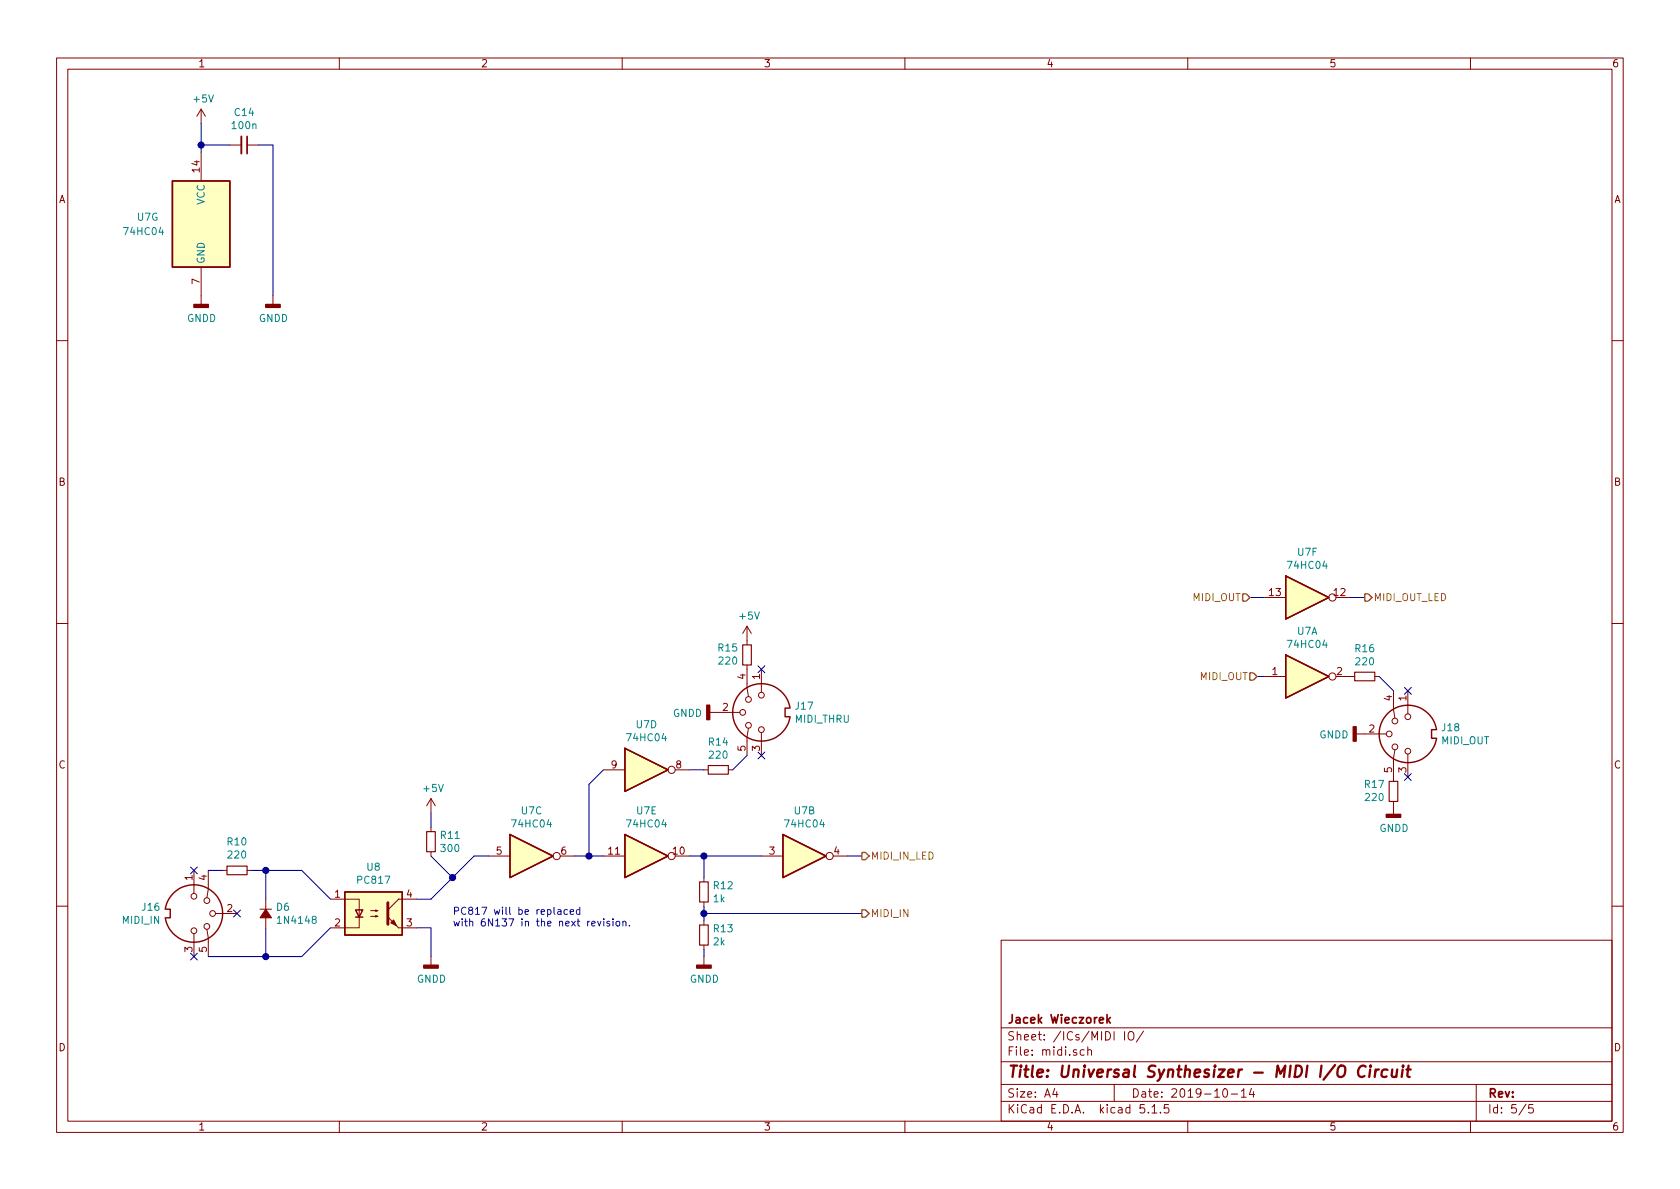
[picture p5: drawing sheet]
<svg xmlns="http://www.w3.org/2000/svg" width="297mm" height="210mm" viewBox="0 0 297 210" stroke-linecap="round" stroke-linejoin="round" font-family="sans-serif">
<g fill="none" stroke="#840000" stroke-width=".18">
<path d="M10 10.3h277v189.9h-277zM12 12.2h273v186.1h-273zM35.6 19.3v2.5M35.6 19.3l-.8 1.3M35.6 19.3l.7 1.3M60 10.3v1.9M110 10.3v1.9M160 10.3v1.9M210 10.3v1.9M260 10.3v1.9M35.6 26.9v5.1M40.6 25.6h2.1"/>
<path d="M43.7 25.6h2M35.6 47.2v6.6M48.3 52.3v1.5M10 60.2h2M285 60.2h2M10 110.3h2M132.1 117.6v4.1l.2 1.5M132.1 110.7v3.3M132.1 110.7l-.8 1.3M132.1 110.7l.7 1.3M134.6 118.4v4M223.5 105.7h3.8"/>
<path d="M223.5 119.6h3.8M236.2 105.7h2.6M236.2 119.6h3.3M243.1 119.6h.7M285 110.3h2M106.7 136.1h3.8M119.4 136.1h2.5M124.5 136.1h.7M125.5 126h5.3M128.8 136.1h.7M132.3 128.8l-.2 1.5v3.3M134.6 129.5v4.1"/>
<path d="M239.8 129.8h5.3M246.4 122.2v3.3l.2 1.5M246.6 132.6l-.2 1.5v4.1M248.9 122.2v4M248.9 133.3v4.1M34.3 153.9v4.1M36.8 153.9v3.3l-.2 1.5M39.4 153.9h.7M43.7 153.9h.7M47 159v5.1M58.4 159h5.1v5.1h-5.1M73.7 159h-3.2l-1.9 1.9"/>
<path d="M76.2 141.2v2.6M76.2 146.3v.8M76.2 150.6v.8M76.2 141.2l-.8 1.3M76.2 141.2l.8 1.3M86.4 151.4h3.8M99.1 151.4h2.5M106.7 151.4h3.8M119.4 151.4h2.5M124.5 155.2v.8M124.5 159.5v.8M134.6 151.4h3.8"/>
<path d="M147.3 151.4h2.6M246.4 141.7v2.3M10 160.2h2M34.3 165.1v4.1M36.6 164.3l.2 1.6v3.3M38.1 161.5h3.8M46 160.8h2M65.5 162h1.3l-.4 .2v-.3l.4 .1M65.5 161h1.3l-.4 .2v-.3l.4 .1M70.5 164.1h3.2M76.2 169.2v1.5M124.5 162.8v.8"/>
<path d="M124.5 167.1v.8M124.5 169.2v1.5M177 166.3h108v32h-108zM285 160.2h2M60 198.3v1.9M110 198.3v1.9M160 198.3v1.9M177 194.8h108M177 191.8h108M177 187.8h108M177 181.8h108M186.5 192.5l-.4 1h1"/>
<path d="M186.8 193v1M191.7 185.7l-.4-.1-.3 .3 .1 .6 .2 .1 .4-.1M192.3 185.7h.1a.37 .37 0 0 1 .6 .1v.8M192.3 185.1v1.5M197 191.8v3M198.8 182.4v1.5M199.5 182.6l.3-.2a.53 .53 0 0 1 .7 .5v.5a.51 .51 0 0 1-.8 .4 1.05 1.05 0 0 1-.2-1.2zM202.2 182.3l-1.3 2M202.3 195.3h-.7l-.1 .7 .3-.1 .5 .1 .1 .2-.1 .5-.2 .1-.6-.1M203 196.7v.1M203.7 195.8l.4-.5v1.5M203.7 196.8h.8"/>
<path d="M205.2 196.7v.1M206.6 195.3h-.7l-.1 .7 .2-.1 .6 .1 .1 .2-.1 .5-.2 .1-.6-.1M210 198.3v1.9M216.3 192.7l.4-.2a.94 .94 0 0 1 0 1.5 .79 .79 0 0 1-.4-1.3zM217.7 193.5h1.1M219.5 193l.4-.5v1.5M219.5 194h.8M221.3 192.5l-.4 1h.9M221.6 193v1M260 198.3v1.9M261 191.8v6.5M269.8 195.2l-1.2 2"/>
<path d="M271 195.3h-.7v.7l.2-.1 .5 .1 .1 .2-.1 .5-.2 .1-.5-.1"/>
<circle cx="235.6" cy="105.7" r=".63"/>
<circle cx="235.6" cy="119.6" r=".63"/>
<circle cx="118.7" cy="136.1" r=".63"/>
<circle cx="131.3" cy="126" r=".51"/>
<circle cx="132.3" cy="123.7" r=".51"/>
<circle cx="132.3" cy="128.3" r=".51"/>
<circle cx="134.6" cy="122.9" r=".51"/>
<circle cx="134.6" cy="129" r=".51"/>
<circle cx="245.6" cy="129.8" r=".51"/>
<circle cx="246.6" cy="127.5" r=".51"/>
<circle cx="246.6" cy="132.1" r=".51"/>
<circle cx="248.9" cy="126.7" r=".51"/>
<circle cx="248.9" cy="132.8" r=".51"/>
<circle cx="34.3" cy="158.5" r=".51"/>
<circle cx="36.6" cy="159.3" r=".51"/>
<circle cx="98.4" cy="151.4" r=".63"/>
<circle cx="118.7" cy="151.4" r=".63"/>
<circle cx="146.7" cy="151.4" r=".63"/>
<circle cx="34.3" cy="164.6" r=".51"/>
<circle cx="36.6" cy="163.8" r=".51"/>
<circle cx="37.6" cy="161.5" r=".51"/>
</g>
<path d="M241.5 188.6a.87 .87 0 0 0-1.1 0 .87 .87 0 0 0-.3 1 .69 .69 0 0 0 .3 .8 .69 .69 0 0 0 .8-.1M242.3 189.1l-.2 1.3M242.3 188.4v.2M243.2 189.1l-.1 1.3M243.8 189.1a.54 .54 0 0 0-.6 .4M245.3 189.2a.68 .68 0 0 0-1 .3v.8l.3 .1 .6-.1M246.2 189.1l-.1 1.2a.56 .56 0 0 0 .8 0M247 189.1l-.1 1.3M248 189.1l-.2 1.3M248.1 188.4v.2M248.7 189.1h.7M249 188.4l-.2 1.8 .1 .1 .4 .1" fill="none" stroke="#840000" stroke-width=".41"/>
<path d="M43.7 24.1v3.1M195.7 179.4v1.5M196.3 179.9l-.6 .6M195.9 180.4l.4 .5" fill="none" stroke="#840000" stroke-width=".3"/>
<path d="M42.7 24.1v3.1" fill="none" stroke="#840000" stroke-width=".33"/>
<g fill="#840000" stroke="#840000" stroke-width=".25">
<path d="M125 124.7h.5v2.5h-.5z"/>
<path d="M239.3 128.5h.5v2.6h-.5z"/>
<path d="M74.9 170.7h2.6v.5h-2.6z"/>
<path d="M34.3 53.8h2.5v.6h-2.5z"/>
<path d="M47 53.8h2.5v.6h-2.5z"/>
<path d="M123.2 170.7h2.5v.5h-2.5z"/>
<path d="M245.1 144h2.5v.5h-2.5z"/>
</g>
<g fill="#840000" stroke="#840000" stroke-width=".18">
<path d="M47 160.8l1 1.5h-2z"/>
<path d="M68.6 162.2l1.9 1.9z"/>
<path d="M69.1 163.2l.5-.5 .5 1z"/>
</g>
<g fill="#ffffc2" stroke="#ffffc2" stroke-width=".18">
<path d="M138.4 147.6l7.6 3.8-7.6 3.8z"/>
<path d="M90.2 147.6l7.6 3.8-7.6 3.8z"/>
<path d="M110.5 132.3l7.6 3.8-7.6 3.8z"/>
<path d="M227.3 101.8l7.6 3.9-7.6 3.8z"/>
<path d="M30.5 32h10.1v15.2h-10.1z"/>
<path d="M110.5 147.6l7.6 3.8-7.6 3.8z"/>
<path d="M227.3 115.8l7.6 3.8-7.6 3.8z"/>
<path d="M61 157.7h10.1v7.6h-10.1z"/>
</g>
<g fill="none" stroke="#840000" stroke-width=".25">
<path d="M30.5 32h10.1v15.2h-10.1zM227.3 101.8l7.6 3.9-7.6 3.8zM227.3 115.8l7.6 3.8-7.6 3.8zM110.5 132.3l7.6 3.8-7.6 3.8zM139.6 125.2h-.8v1.5h.8M139.7 125.2a5.1 5.1 0 0 0-7.8-3.5 5.1 5.1 0 0 0 0 8.6 5.1 5.1 0 0 0 7.8-3.6M253.9 129h-.8v1.6h.8M254 129a5.1 5.1 0 0 0-7.8-3.5 5.1 5.1 0 0 0 0 8.6 5.1 5.1 0 0 0 7.8-3.5M61 157.7h10.1v7.6h-10.1zM90.2 147.6l7.6 3.8-7.6 3.8zM110.5 147.6l7.6 3.8-7.6 3.8zM138.4 147.6l7.6 3.8-7.6 3.8z"/>
<path d="M29.2 160.8a5.1 5.1 0 0 1 7.8-3.6 5.1 5.1 0 0 1 0 8.6 5.1 5.1 0 0 1-7.8-3.5M29.3 160.8h.8v1.5h-.8M62.9 160.9h1.2l-.6 1.3zM62.9 162.2h1.2"/>
</g>
<path d="M131.3 114h1.5v3.6h-1.5zM239.5 118.9h3.6v1.5h-3.6zM125.2 135.4h3.6v1.5h-3.6zM245.6 138.2h1.5v3.5h-1.5zM40.1 153.2h3.6v1.5h-3.6zM75.4 147.1h1.6v3.5h-1.6zM123.7 156h1.5v3.5h-1.5zM123.7 163.6h1.5v3.5h-1.5z" fill="none" stroke="#840000" stroke-width=".2"/>
<path d="M68.6 159.6v3.8" fill="none" stroke="#840000" stroke-width=".51"/>
<g fill="none" stroke="#000084" stroke-width=".18">
<path d="M35.6 25.6h5M35.6 21.8v5.1M45.7 25.6h2.6v26.7M134 117.7l1.2 1.3M135.2 117.7l-1.2 1.3M221 105.7h2.5M222.2 119.6h1.3M238.8 105.7h2.5M243.8 119.6l2.6 2.6M106.7 136.1l-2.6 2.6v12.7M121.9 136.1h2.6M132.1 133.6l-2.6 2.5"/>
<path d="M134 133l1.2 1.2M135.2 133l-1.2 1.2M248.3 121.6l1.2 1.2M248.3 136.8l1.2 1.2M249.5 121.6l-1.2 1.2M249.5 136.8l-1.2 1.2M33.7 153.3l1.2 1.2M34.9 153.3l-1.2 1.2M36.8 153.9h2.6M44.4 153.9h8.9l5.1 5.1M47 153.9v5.1M76.2 143.8v2.5"/>
<path d="M76.2 151.4l3.8 3.8M86.4 151.4h-2.6l-7.6 7.6h-2.5M101.6 151.4h5.1M121.9 151.4h12.7M124.5 151.4v3.8M149.9 151.4h2.5M33.7 168.5l1.2 1.3M34.9 168.5l-1.2 1.3M41.3 160.9l1.2 1.2M42.5 160.9l-1.2 1.2M47 164.1v5.1M58.4 164.1l-5.1 5.1h-16.5"/>
<path d="M73.7 164.1h2.5v5.1M124.5 160.3v2.5M124.5 167.9v1.3M124.5 161.5h27.9"/>
</g>
<path d="M219.7 105h.6l.7 .7-.7 .6h-.6zM221 119h.6l.6 .6-.6 .7h-.6zM241.3 105h.6l.7 .7-.7 .6h-.6zM152.4 150.7h.6l.7 .7-.7 .6h-.6zM152.4 160.9h.6l.7 .6-.7 .7h-.6z" fill="none" stroke="#848400" stroke-width=".25"/>
<g fill="none" stroke="#0000c2" stroke-width=".18">
<path d="M98.6 160.9h.5l.1 .8M99.2 161.2h-.4l-.2 .2v.2h.6M100.3 160.9h-.3l-.3 .2 .1 .5h.5M100.8 161.3l.6-.1v-.3h-.4l-.2 .1 .1 .6h.5M102.5 160.9h-.3l-.3 .2 .1 .5h.5M102.5 160.4v1.3M104.6 163.3l.6-.1v-.2l-.4-.1-.2 .2 .1 .6h.5M105.7 162.9l.3 .8 .2-.8M106.8 162.5v.1M106.8 162.9v.8M107.8 163l-.3-.1-.2 .2v.2l.5 .1v.3h-.5M108.4 162.5v.1"/>
<path d="M108.4 162.9v.8M109 163l.3-.1 .2 .1v.7h-.3l-.3-.2zM110.1 163l.2-.1 .3 .1 .1 .7M110.1 162.9v.8M111.3 163.6v.1"/>
</g>
<g fill="#000084" stroke="#000084" stroke-width=".25">
<circle cx="124.5" cy="161.5" r=".51"/>
<circle cx="124.5" cy="151.4" r=".51"/>
<circle cx="47" cy="169.2" r=".51"/>
<circle cx="35.6" cy="25.6" r=".51"/>
<circle cx="104.1" cy="151.4" r=".51"/>
<circle cx="47" cy="153.9" r=".51"/>
<circle cx="80" cy="155.2" r=".51"/>
</g>
<text font-size="2.8" fill="#840000" x="178" y="190.5">Title: Universal Synthesizer - MIDI I/O Circuit</text>
<g font-size="2.1" fill="#840000">
<text x="178" y="184">Sheet: /ICs/MIDI IO/</text>
<text x="178" y="181">Jacek Wieczorek</text>
<text x="178" y="186.7">File: midi.sch</text>
<text x="178" y="196.9">KiCad E.D.A. kicad 5.1.5</text>
<text x="178" y="194.1">Size: A4</text>
<text x="200" y="194.1">Date: 2019-10-14</text>
<text x="263" y="194.1">Rev:</text>
<text x="263" y="196.9">Id: 5/5</text>
</g>
<g font-size="1.8" fill="#840000">
<text x="35" y="11.9">1</text>
<text x="85" y="11.9">2</text>
<text x="135" y="11.9">3</text>
<text x="185" y="11.9">4</text>
<text x="235" y="11.9">5</text>
<text x="285" y="11.9">6</text>
<text x="10.4" y="35.9">A</text>
<text x="35.3" y="30.4" transform="rotate(-90 35.3 30.4)">14</text>
<text x="285.4" y="35.9">A</text>
<text x="35.3" y="50.3" transform="rotate(-90 35.3 50.3)">7</text>
<text x="10.4" y="85.9">B</text>
<text x="285.4" y="85.9">B</text>
<text x="224.5" y="105.4">13</text>
<text x="235.9" y="105.4">12</text>
<text x="224.9" y="119.4">1</text>
<text x="236.4" y="119.4">2</text>
<text x="127.8" y="125.7">2</text>
<text x="131.8" y="120.1" transform="rotate(-90 131.8 120.1)">4</text>
<text x="134.4" y="120.1" transform="rotate(-90 134.4 120.1)">1</text>
<text x="246.1" y="123.9" transform="rotate(-90 246.1 123.9)">4</text>
<text x="248.7" y="123.9" transform="rotate(-90 248.7 123.9)">1</text>
<text x="242.1" y="129.5">2</text>
<text x="10.4" y="135.9">C</text>
<text x="108.1" y="135.9">9</text>
<text x="119.5" y="135.9">8</text>
<text x="131.8" y="132.8" transform="rotate(-90 131.8 132.8)">5</text>
<text x="134.4" y="132.8" transform="rotate(-90 134.4 132.8)">3</text>
<text x="246.1" y="136.6" transform="rotate(-90 246.1 136.6)">5</text>
<text x="248.7" y="136.6" transform="rotate(-90 248.7 136.6)">3</text>
<text x="285.4" y="135.9">C</text>
<text x="34" y="155.7" transform="rotate(-90 34 155.7)">1</text>
<text x="36.6" y="155.7" transform="rotate(-90 36.6 155.7)">4</text>
<text x="87.8" y="151.1">5</text>
<text x="99.2" y="151.1">6</text>
<text x="107.6" y="151.1">11</text>
<text x="119" y="151.1">10</text>
<text x="136" y="151.1">3</text>
<text x="147.5" y="151.1">4</text>
<text x="40.2" y="161.3">2</text>
<text x="59.2" y="158.7">1</text>
<text x="71.9" y="158.7">4</text>
<text x="59.2" y="163.8">2</text>
<text x="71.9" y="163.8">3</text>
<text x="34" y="168.4" transform="rotate(-90 34 168.4)">3</text>
<text x="36.6" y="168.4" transform="rotate(-90 36.6 168.4)">5</text>
<text x="10.4" y="185.9">D</text>
<text x="285.4" y="185.9">D</text>
<text x="35" y="199.9">1</text>
<text x="85" y="199.9">2</text>
<text x="135" y="199.9">3</text>
<text x="185" y="199.9">4</text>
<text x="235" y="199.9">5</text>
<text x="285" y="199.9">6</text>
</g>
<g font-size="1.8" fill="#008484">
<text x="34.3" y="18.1">+5V</text>
<text x="41.2" y="22.8">100n</text>
<text x="41.6" y="20.5">C14</text>
<text x="22.1" y="41.6">74HC04</text>
<text x="24.3" y="39">U7G</text>
<text x="36.2" y="36.2" transform="rotate(-90 36.2 36.2)">VCC</text>
<text x="36.2" y="46.7" transform="rotate(-90 36.2 46.7)">GND</text>
<text x="33.1" y="56.9">GNDD</text>
<text x="45.8" y="56.9">GNDD</text>
<text x="227.9" y="100.6">74HC04</text>
<text x="229.5" y="98.3">U7F</text>
<text x="130.9" y="109.6">+5V</text>
<text x="229.4" y="112.3">U7A</text>
<text x="127.1" y="115.2">R15</text>
<text x="127.2" y="117.5">220</text>
<text x="227.9" y="114.6">74HC04</text>
<text x="239.7" y="115.3">R16</text>
<text x="239.8" y="117.6">220</text>
<text x="140.7" y="125.5">J17</text>
<text x="111.1" y="131.1">74HC04</text>
<text x="112.5" y="128.8">U7D</text>
<text x="119" y="126.8">GNDD</text>
<text x="125.4" y="131.8">R14</text>
<text x="140.6" y="127.8">MIDI_THRU</text>
<text x="233.3" y="130.6">GNDD</text>
<text x="254.9" y="131.6">MIDI_OUT</text>
<text x="255" y="129.3">J18</text>
<text x="125.5" y="134.2">220</text>
<text x="75" y="140">+5V</text>
<text x="241.4" y="139.3">R17</text>
<text x="241.5" y="141.7">220</text>
<text x="40.3" y="149.5">R10</text>
<text x="78" y="148.4">R11</text>
<text x="90.8" y="146.3">74HC04</text>
<text x="92.2" y="144">U7C</text>
<text x="111.1" y="146.3">74HC04</text>
<text x="112.6" y="144">U7E</text>
<text x="139" y="146.3">74HC04</text>
<text x="140.5" y="144">U7B</text>
<text x="243.9" y="147.1">GNDD</text>
<text x="40.4" y="151.8">220</text>
<text x="64.9" y="154">U8</text>
<text x="78.1" y="150.7">300</text>
<text x="25.2" y="161.1">J16</text>
<text x="48.9" y="161.1">D6</text>
<text x="63.3" y="156.3">PC817</text>
<text x="126.2" y="159.6">1k</text>
<text x="126.2" y="157.2">R12</text>
<text x="21.7" y="163.4">MIDI_IN</text>
<text x="49.4" y="163.4">1N4148</text>
<text x="126.2" y="167.2">2k</text>
<text x="126.2" y="164.9">R13</text>
<text x="73.7" y="173.8">GNDD</text>
<text x="122" y="173.8">GNDD</text>
</g>
<g font-size="1.8" fill="#848400">
<text x="211" y="106.3">MIDI_OUT</text>
<text x="242.8" y="106.3">MIDI_OUT_LED</text>
<text x="212.3" y="120.3">MIDI_OUT</text>
<text x="153.9" y="152">MIDI_IN_LED</text>
<text x="153.9" y="162.2">MIDI_IN</text>
</g>
<g font-size="1.8" fill="#0000c2">
<text x="80" y="161.8">PC817 will be replaced</text>
<text x="80" y="163.8">with 6N137 in the next revision.</text>
</g>
</svg>
